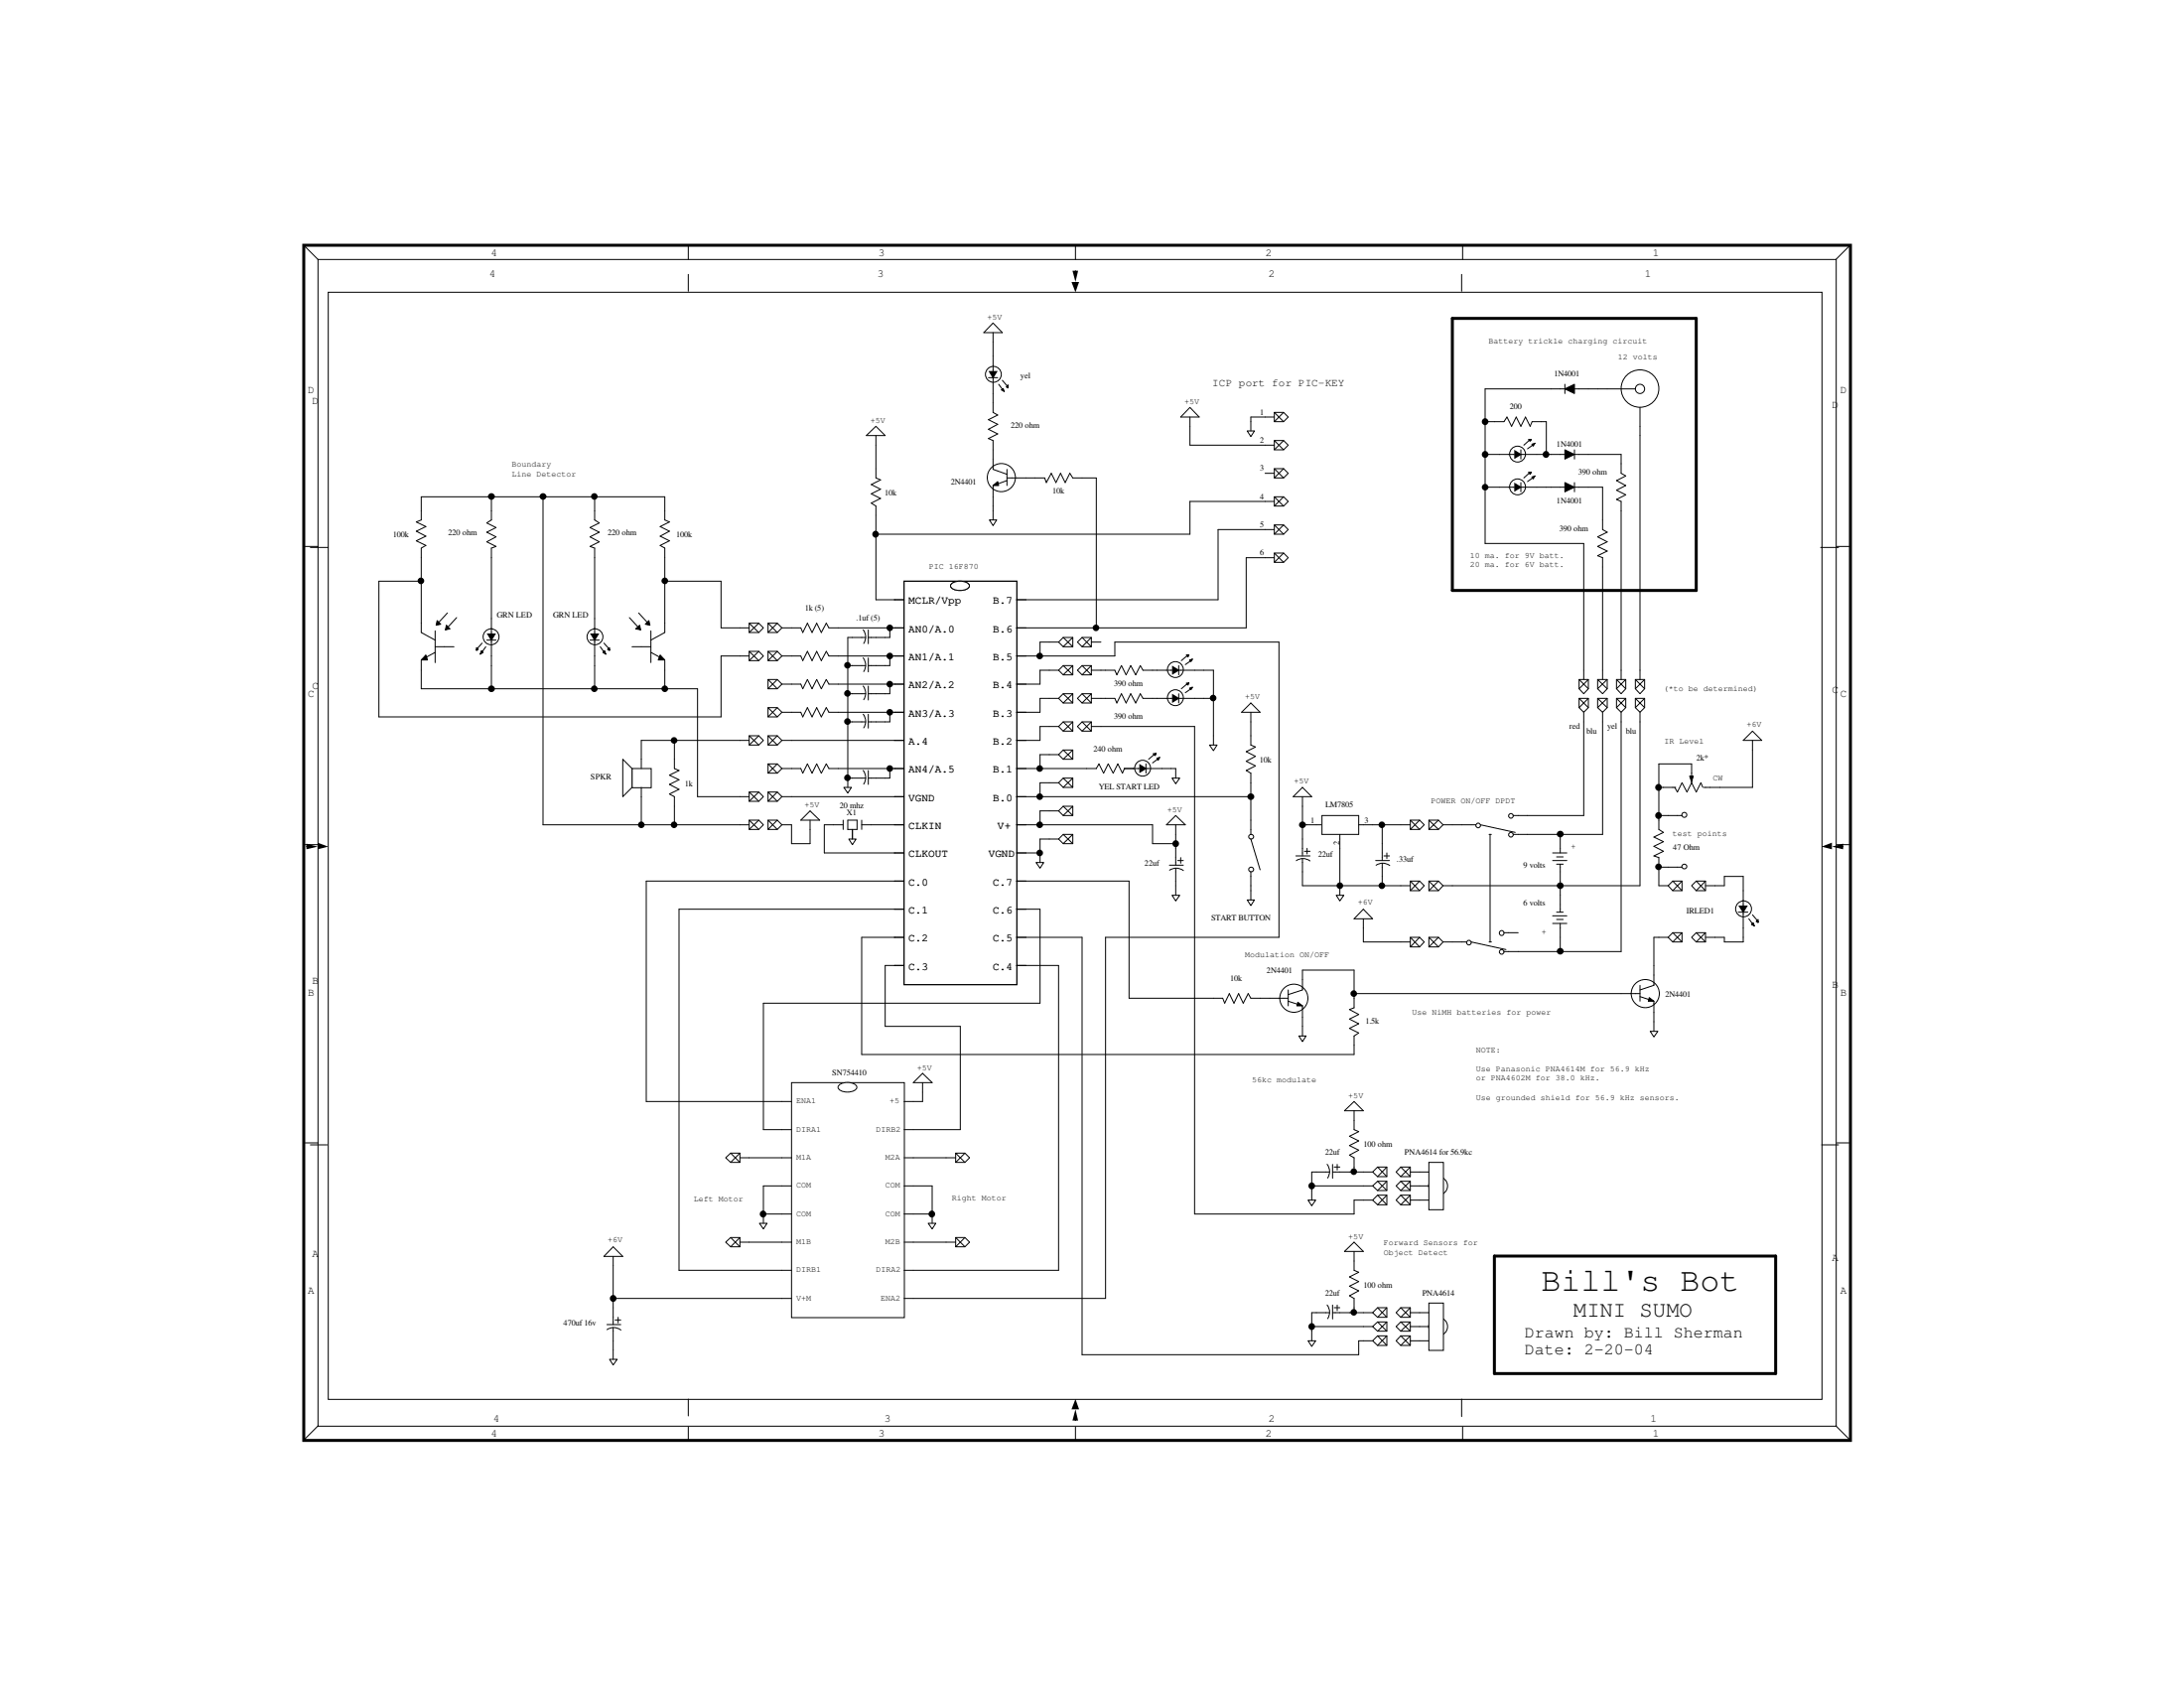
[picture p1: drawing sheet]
<svg xmlns="http://www.w3.org/2000/svg" width="279mm" height="216mm" viewBox="0 0 279 216" stroke-linecap="round" stroke-linejoin="round" font-family="sans-serif">
<g fill="none" stroke="#000" stroke-width=".13">
<path d="M38.9 31.4l1.8 1.8M40.7 33.2h194.2v149.2h-194.2zM42 37.4h191.1v141.6h-191.1zM88.1 31.4v1.8M88.1 35.1v2.2M137.6 31.4v1.8M137.6 34.6v.5M187 35.1v2.2M187.1 31.4v1.8M236.7 31.4l-1.8 1.8M38.9 69.9h1.8M39.7 70h2.3"/>
<path d="M232.9 70h2.3M235 69.9h1.8M38.9 108h1.8M39.2 108.3h.5M235 108h1.8M235.3 108.3h.5M38.9 146.2h1.8M39.7 146.4h2.2M233 146.4h2.2M235 146.2h1.8M88.1 178.9v2.2M187 178.9v2.3"/>
<path d="M40.7 182.4l-1.8 1.8M88.1 182.5v1.8M137.6 181.1v.6M137.6 182.5v1.8M187.1 182.5v1.8M234.9 182.4l1.8 1.8"/>
</g>
<path d="M38.9 31.4h197.8v152.8h-197.8z" fill="none" stroke="#000" stroke-width=".38"/>
<path d="M137.1 36.1h.9l-.4 1.3zM137.2 34.6h.7l-.3 1.5zM39.2 107.9l1.4 .4-1.4 .3zM40.6 107.8l1.4 .5-1.4 .3zM233 108.3l1.4-.5v.8zM234.4 108.3l1.4-.4v.7zM137.6 178.9l.4 1.4h-.9zM137.6 180.3l.3 1.4h-.7z" fill="#000"/>
<g fill="#fff">
<path d="M188.1 70.5h12.1v1.2h-12.1z"/>
<path d="M188.1 71.7h12.1v1.3h-12.1z"/>
<path d="M190.4 43h20.3v1.3h-20.3z"/>
<path d="M188.8 133.7h3.2v1.3h-3.2z"/>
<path d="M188.8 136.1h22.2v1.3h-22.2z"/>
<path d="M188.8 137.4h15.9v1.2h-15.9z"/>
<path d="M188.8 139.8h26v1.2h-26z"/>
<path d="M180.6 129h17.8v1.2h-17.8z"/>
<path d="M214 106.1h7v1.3h-7z"/>
<path d="M212.8 87.6h12.1v1.2h-12.1z"/>
<path d="M206.9 45.1h5.2v1.3h-5.2z"/>
<path d="M212.9 94.2h5.1v1.3h-5.1z"/>
<path d="M219.1 98.9h1.3v1.3h-1.3z"/>
<path d="M195 169.3h28v2.2h-28z"/>
<path d="M195 171.5h16.6v2.3h-16.6z"/>
<path d="M177 158.5h12.1v1.2h-12.1z"/>
<path d="M177 159.7h8.3v1.2h-8.3z"/>
<path d="M183 101.8h10.9v1.3h-10.9z"/>
<path d="M65.5 58.8h5.1v1.3h-5.1z"/>
<path d="M65.5 60.1h8.3v1.2h-8.3z"/>
<path d="M159.3 121.5h10.8v1.3h-10.8z"/>
<path d="M160.2 137.6h8.3v1.2h-8.3z"/>
<path d="M88.7 152.8h6.4v1.3h-6.4z"/>
<path d="M121.8 152.8h7v1.2h-7z"/>
<path d="M201.3 166.1h15.2v3h-15.2z"/>
<path d="M197.1 161.6h25.5v4.6h-25.5z"/>
<path d="M155.1 48.3h16.9v1.5h-16.9z"/>
<path d="M118.9 71.9h6.3v1.3h-6.3z"/>
<path d="M200.9 107.7h.7v1.3h-.7z"/>
<path d="M197.2 118.7h.6v1.2h-.6z"/>
</g>
<g fill="none" stroke="#000" stroke-width=".13">
<path d="M110.8 55.7l1.3-1.2 1.1 1.2zM126.4 48.3h1.2M127 46.7v.8M127 48.3v2M127 58.7v1.3l1.8 .7M127 52.7l.6 .4-1.2 .6 1.2 .6-1.2 .6 1.2 .6-1.2 .6 .6 .2M127 41.3l1.2 1.2h-2.3zM127.8 49.1l.6 .9M128.1 49.9l.3-.2h-.2h.2l.1 .4zM128.2 48.6l.7 .9M128.9 49.2v.4l-.1-.2 .1 .2-.2-.1zM159.6 55.1h.9l-.5 .7z"/>
<path d="M76.1 66.5l.6 .4-1.2 .6 1.2 .6-1.2 .6 1.2 .6-1.2 .6 .6 .2M80.5 79l1.5 1.6M81.7 78.4l1.4 1.6M82.6 79.8l.4-.4 .1 .6zM85 66.5l.6 .3-1.1 .6 1.1 .5-1.1 .7 1.1 .6-1.1 .6 .5 .3M112.1 61.1l.5 .3-1.1 .6 1.1 .6-1.1 .6 1.1 .6-1.1 .5 .6 .4M126.6 66.5h.9l-.5 .7zM127 62.1l.6-.5 .2 .5zM128.8 61.5l-1.8 .6v1.4M128.8 60v2.1M128.8 61.1h1.2M133.6 61.1l.3 .6 .6-1.2 .6 1.2 .6-1.2 .6 1.2 .6-1.2 .3 .6"/>
<path d="M75.5 81.9h1.2M76.1 80.3v.7M76.1 81.9v2M76.8 82.7l.6 .9M77.1 83.4l.3-.1h-.1h.1l.1 .4zM77.3 82.3l.7 .8M77.7 83.1l.3-.3v.4l-.1-.2 .1 .2zM81.3 80.4l.5-.4 .2 .6zM82 82.7h1.3M83.3 83.4l1.7 1M83.3 80.7v4.1M84.5 83.8l.5 .6h-.8z"/>
<path d="M85 80.9l-1.7 1M107.9 104.9v1.2M108.5 104.9h1.1v1.2h-1.1zM108.6 107.3h.9l-.4 .7zM110.2 104.9v1.2M165.4 101.9l1.2-1.2 1.2 1.2zM168.4 105.5h.6M169.1 104.3h4.7v2.4h-4.7zM170.9 114.5h1l-.5 .7zM171.4 106.7v.6M173.8 105.5h.6M198.6 109.1h1.8"/>
<path d="M198.6 110.1h1.8M199.1 109.6h.9M199.1 110.5h.9M199.6 108.5v.6M199.6 110.5v1M212.2 106.1l.6 .4-1.2 .6 1.2 .6-1.2 .5 1.2 .7-1.2 .6 .6 .2M222.4 116.7h1.2M223 115.1v.7M223 116.7v2M223.7 117.5l.6 .8M224.1 118.2l.2-.1h-.1h.1l.2 .3zM224.2 117l.7 .9"/>
<path d="M224.8 117.7l.1 .3-.2-.1 .2-.3v.4zM156.4 127.7l.3 .6 .6-1.2 .6 1.2 .6-1.2 .5 1.2 .7-1.2 .3 .6M163.6 127.7h1.2M164.8 126.6v2.1M164.8 128.1l1.8 .6v1.4M166 128.2l.6 .5h-.7zM166.2 132.5h.9l-.5 .7zM166.6 125.3v1.3l-1.8 .6M173.2 128.9l-.6 .2 1.2 .7-1.2 .5 1.2 .6-1.2 .6 1.2 .6-.6 .4M208.6 127.1h1.2M209.8 126v2.1M209.8 127.5l1.8 .6v1.4"/>
<path d="M211 127.6l.6 .5h-.7zM211.1 131.9h1l-.5 .7zM211.6 124.7v1.3l-1.8 .6M167.3 153.5h1l-.5 .7z"/>
<circle cx="127.1" cy="47.9" r="1.02"/>
<circle cx="128.1" cy="61.1" r="1.8"/>
<circle cx="76.1" cy="81.4" r="1.02"/>
<circle cx="223.1" cy="116.2" r="1.02"/>
<circle cx="165.5" cy="127.7" r="1.8"/>
<circle cx="210.5" cy="127.1" r="1.8"/>
</g>
<g fill="#000">
<path d="M126.4 47.5h1.2l-.6 .9zM81.3 80.4l.5-.4 .2 .6zM82.6 79.8l.4-.4 .1 .6zM127 62.1l.6-.5 .2 .5zM75.5 81h1.2l-.6 1zM84.5 83.8l.5 .6h-.8zM222.4 115.8h1.2l-.6 1zM166 128.2l.6 .5h-.7zM211 127.6l.6 .5h-.7z"/>
<path d="M128.1 49.9l.3-.2h-.2h.2l.1 .4z" fill-rule="evenodd"/>
<path d="M128.9 49.2v.4l-.1-.2 .1 .2-.2-.1z" fill-rule="evenodd"/>
<path d="M77.1 83.4l.3-.1h-.1h.1l.1 .4z" fill-rule="evenodd"/>
<path d="M77.7 83.1l.3-.3v.4l-.1-.2 .1 .2z" fill-rule="evenodd"/>
<path d="M224.1 118.2l.2-.1h-.1h.1l.2 .3z" fill-rule="evenodd"/>
<path d="M224.8 117.7l.1 .3-.2-.1 .2-.3v.4z" fill-rule="evenodd"/>
</g>
<path d="M80.9 98.3h2.4v2.5h-2.4z" fill-rule="evenodd" fill="#fff"/>
<path d="M80.9 98.3h2.4v2.5h-2.4z" fill="none" stroke="#000" stroke-width=".13"/>
<path d="M79.7 97.1l1.2 1.2v2.4l-1.2 1.2z" fill-rule="evenodd" fill="#fff"/>
<g fill="none" stroke="#000" stroke-width=".13">
<path d="M152.2 52.1l1.2 1.2h-2.4zM163 59.9h1.2l.6 .6-.6 .6h-1.2zM163 56.3h1.2l.6 .6-.6 .6h-1.2zM163 52.7h1.2l.6 .6-.6 .6h-1.2zM163 59.9l1.2 1.2M163 56.3l1.2 1.2M163 52.7l1.2 1.2M164.2 59.9l-1.2 1.2M164.2 56.3l-1.2 1.2M164.2 52.7l-1.2 1.2M163 70.7h1.2l.6 .6-.6 .6h-1.2zM163 67.1h1.2l.6 .6-.6 .6h-1.2z"/>
<path d="M163 63.5h1.2l.6 .6-.6 .6h-1.2zM163 70.7l1.2 1.2M163 67.1l1.2 1.2M163 63.5l1.2 1.2M164.2 70.7l-1.2 1.2M164.2 67.1l-1.2 1.2M164.2 63.5l-1.2 1.2M79.7 97.1l1.2 1.2v2.4l-1.2 1.2zM223 94.7l1.2-1.2 1.2 1.2zM174.4 116.3l1.2 1.2h-2.4zM116.8 138.5l1.2-1.2 1.3 1.2zM97.2 156.5h.9l-.4 .7z"/>
<path d="M118.7 156.5h1l-.4 .7zM122.3 147.5h1.1l.6 .6-.6 .6h-1.1zM122.3 158.3h1.1l.6 .6-.6 .6h-1.1zM122.3 147.5l1.1 1.2M122.3 158.3l1.1 1.2M123.4 147.5l-1.1 1.2M123.4 158.3l-1.1 1.2"/>
</g>
<path d="M214 112.7h1.2v1.2h-1.2l-.6-.6z" fill-rule="evenodd" fill="#fff"/>
<path d="M214 112.7h1.2v1.2h-1.2l-.6-.6zM214 112.7l1.2 1.2M215.2 112.7l-1.2 1.2" fill="none" stroke="#000" stroke-width=".13"/>
<path d="M213.4 119.9l.6-.6h1.2v1.2h-1.2z" fill-rule="evenodd" fill="#fff"/>
<g fill="none" stroke="#000" stroke-width=".13">
<path d="M213.4 119.9l.6-.6h1.2v1.2h-1.2zM214 119.3l1.2 1.2M215.2 119.3l-1.2 1.2M216.4 113.3l.6-.6h1.2v1.2h-1.2zM216.4 119.9l.6-.6h1.2v1.2h-1.2zM217 112.7l1.2 1.2M217 119.3l1.2 1.2M218.2 112.7l-1.2 1.2M218.2 119.3l-1.2 1.2M92.8 148.1l.7-.6h1.2v1.2h-1.2zM92.8 158.9l.7-.6h1.2v1.2h-1.2zM93.5 147.5l1.2 1.2"/>
<path d="M93.5 158.3l1.2 1.2M94.7 147.5l-1.2 1.2M94.7 158.3l-1.2 1.2"/>
</g>
<path d="M136 81.5h1.2v1.2h-1.2l-.6-.6z" fill-rule="evenodd" fill="#fff"/>
<path d="M136 81.5h1.2v1.2h-1.2l-.6-.6zM136 81.5l1.2 1.2M137.2 81.5l-1.2 1.2" fill="none" stroke="#000" stroke-width=".13"/>
<path d="M136 85.1h1.2v1.2h-1.2l-.6-.6z" fill-rule="evenodd" fill="#fff"/>
<path d="M136 85.1h1.2v1.2h-1.2l-.6-.6zM136 85.1l1.2 1.2M137.2 85.1l-1.2 1.2" fill="none" stroke="#000" stroke-width=".13"/>
<path d="M136 88.7h1.2v1.2h-1.2l-.6-.6z" fill-rule="evenodd" fill="#fff"/>
<path d="M136 88.7h1.2v1.2h-1.2l-.6-.6zM136 88.7l1.2 1.2M137.2 88.7l-1.2 1.2" fill="none" stroke="#000" stroke-width=".13"/>
<path d="M136 92.3h1.2v1.2h-1.2l-.6-.6z" fill-rule="evenodd" fill="#fff"/>
<path d="M136 92.3h1.2v1.2h-1.2l-.6-.6zM136 92.3l1.2 1.2M137.2 92.3l-1.2 1.2" fill="none" stroke="#000" stroke-width=".13"/>
<path d="M136 95.9h1.2v1.2h-1.2l-.6-.6z" fill-rule="evenodd" fill="#fff"/>
<path d="M136 95.9h1.2v1.2h-1.2l-.6-.6zM136 95.9l1.2 1.2M137.2 95.9l-1.2 1.2" fill="none" stroke="#000" stroke-width=".13"/>
<path d="M136 99.5h1.2v1.2h-1.2l-.6-.6z" fill-rule="evenodd" fill="#fff"/>
<path d="M136 99.5h1.2v1.2h-1.2l-.6-.6zM136 99.5l1.2 1.2M137.2 99.5l-1.2 1.2" fill="none" stroke="#000" stroke-width=".13"/>
<path d="M136 106.7h1.2v1.2h-1.2l-.6-.6z" fill-rule="evenodd" fill="#fff"/>
<path d="M136 106.7h1.2v1.2h-1.2l-.6-.6zM136 106.7l1.2 1.2M137.2 106.7l-1.2 1.2" fill="none" stroke="#000" stroke-width=".13"/>
<path d="M136 103.1h1.2v1.2h-1.2l-.6-.6z" fill-rule="evenodd" fill="#fff"/>
<path d="M136 103.1h1.2v1.2h-1.2l-.6-.6zM136 103.1l1.2 1.2M137.2 103.1l-1.2 1.2M101.3 138.5h14.4v30h-14.4zM78.4 159.5l1.3 1.2h-2.4z" fill="none" stroke="#000" stroke-width=".13"/>
<path d="M107.3 138.8a1.84 1.84 0 0 1 2.2 0l.1 .3a1.08 1.08 0 0 1-1.2 .6 1.08 1.08 0 0 1-1.2-.6z" fill-rule="evenodd" fill="#fff"/>
<g fill="none" stroke="#000" stroke-width=".13">
<path d="M102.4 80.3l.3 .6 .6-1.2 .6 1.2 .6-1.2 .6 1.2 .6-1.2 .3 .6M102.4 83.9l.3 .6 .6-1.2 .6 1.2 .6-1.2 .6 1.2 .6-1.2 .3 .6M102.4 87.5l.3 .6 .6-1.2 .6 1.2 .6-1.2 .6 1.2 .6-1.2 .3 .6M102.4 91.1l.3 .6 .6-1.2 .6 1.2 .6-1.2 .6 1.2 .6-1.2 .3 .6M102.4 98.3l.3 .6 .6-1.2 .6 1.2 .6-1.2 .6 1.2 .6-1.2 .3 .6M110.2 85.1h.5M110.2 88.7h.5M110.2 92.3h.5M110.2 99.5h.5M110.2 81.5h.5M110.4 84.1l.3 .5a1.5 1.5 0 0 1-.2 1.3M110.4 87.7l.3 .5a1.5 1.5 0 0 1-.2 1.3"/>
<path d="M110.4 91.3l.3 .5a1.5 1.5 0 0 1-.2 1.3M110.4 98.5l.3 .5a1.5 1.5 0 0 1-.2 1.3M110.4 80.6l.3 .4a1.5 1.5 0 0 1-.2 1.3M111.1 85.1h1M111.1 80.6v1.7M111.1 84.2v1.7M111.1 87.8v1.7M111.1 91.4v1.7M111.1 98.6v1.7M111.1 88.7h1M111.1 92.3h1M111.1 99.5h1"/>
<path d="M111.1 81.5h1M140.3 98.3l.3-.6 .6 1.2 .6-1.2 .6 1.2 .6-1.2 .6 1.2 .2-.6M145 98.3h.8M146.6 98.3h2M146.6 97.7v1.2M147.5 96.4h.4l-.2 .1 .2-.1-.1 .2zM147.8 96.4l-.9 .7M148 97l.4-.1-.2 .3zM148.3 97l-.9 .6M149.9 99.5h1l-.5 .7zM158.8 91.1l1.2-1.2 1.2 1.2zM160 95.3l.6 .2-1.2 .6 1.2 .6-1.2 .7 1.2 .6-1.2 .6 .6 .3"/>
<path d="M108 100.7h.9l-.4 .7zM132.5 110.3h1l-.4 .7zM159.6 115.1h.9l-.5 .7zM160 107.3l1.2 4M160 106.1v.6M160 111.5v.6M107.3 138.8a1.84 1.84 0 0 1 2.2 0l.1 .3a1.08 1.08 0 0 1-1.2 .6 1.08 1.08 0 0 1-1.2-.6zM77.6 169.4h1.8M77.7 170.1a1.5 1.5 0 0 1 1.7 0M78 173.9h1l-.6 .7zM78.4 168.5v.9M78.4 169.8v.5"/>
<path d="M78.7 168.8h.7M79.1 168.5v.7"/>
<circle cx="146.2" cy="98.3" r="1.02"/>
<circle cx="160.1" cy="111.2" r=".31"/>
<circle cx="160.1" cy="107" r=".31"/>
</g>
<g fill="#000">
<path d="M145.8 97.7l.9 .6-.9 .6z"/>
<path d="M147.5 96.4h.4l-.2 .1 .2-.1-.1 .2z" fill-rule="evenodd"/>
<path d="M148 97l.4-.1-.2 .3z" fill-rule="evenodd"/>
</g>
<path d="M98.3 79.7h1.1l.6 .6-.6 .6h-1.1z" fill-rule="evenodd" fill="#fff"/>
<path d="M98.3 79.7h1.1l.6 .6-.6 .6h-1.1zM98.3 79.7l1.1 1.2M99.4 79.7l-1.1 1.2" fill="none" stroke="#000" stroke-width=".13"/>
<path d="M98.3 83.3h1.1l.6 .6-.6 .6h-1.1z" fill-rule="evenodd" fill="#fff"/>
<path d="M98.3 83.3h1.1l.6 .6-.6 .6h-1.1zM98.3 83.3l1.1 1.2M99.4 83.3l-1.1 1.2" fill="none" stroke="#000" stroke-width=".13"/>
<path d="M98.3 86.9h1.1l.6 .6-.6 .6h-1.1z" fill-rule="evenodd" fill="#fff"/>
<path d="M98.3 86.9h1.1l.6 .6-.6 .6h-1.1zM98.3 86.9l1.1 1.2M99.4 86.9l-1.1 1.2" fill="none" stroke="#000" stroke-width=".13"/>
<path d="M98.3 90.5h1.1l.6 .6-.6 .6h-1.1z" fill-rule="evenodd" fill="#fff"/>
<path d="M98.3 90.5h1.1l.6 .6-.6 .6h-1.1zM98.3 90.5l1.1 1.2M99.4 90.5l-1.1 1.2" fill="none" stroke="#000" stroke-width=".13"/>
<path d="M98.3 97.7h1.1l.6 .6-.6 .6h-1.1z" fill-rule="evenodd" fill="#fff"/>
<path d="M95.8 79.7h1.3l.6 .6-.6 .6h-1.3zM95.8 79.7l1.3 1.2M97.1 79.7l-1.3 1.2M98.3 97.7h1.1l.6 .6-.6 .6h-1.1zM98.3 97.7l1.1 1.2M99.4 97.7l-1.1 1.2M149.6 110.7h1.8M149.6 111.3a1.52 1.52 0 0 1 1.8 .1M150.4 109.7v1M150.4 111v.5M150.7 110.1h.7M151 109.7v.7" fill="none" stroke="#000" stroke-width=".13"/>
<path d="M98.3 94.1h1.1l.6 .6-.6 .6h-1.1z" fill-rule="evenodd" fill="#fff"/>
<path d="M95.8 94.1h1.3l.6 .6-.6 .6h-1.3zM95.8 94.1l1.3 1.2M97.1 94.1l-1.3 1.2M98.3 94.1h1.1l.6 .6-.6 .6h-1.1zM98.3 94.1l1.1 1.2M99.4 94.1l-1.1 1.2" fill="none" stroke="#000" stroke-width=".13"/>
<path d="M98.3 101.3h1.1l.6 .6-.6 .6h-1.1z" fill-rule="evenodd" fill="#fff"/>
<path d="M98.3 101.3h1.1l.6 .6-.6 .6h-1.1zM98.3 101.3l1.1 1.2M99.4 101.3l-1.1 1.2" fill="none" stroke="#000" stroke-width=".13"/>
<path d="M98.3 104.9h1.1l.6 .6-.6 .6h-1.1z" fill-rule="evenodd" fill="#fff"/>
<path d="M115.7 74.3h14.4v51.6h-14.4zM137.8 82.1l.6-.6h1.2v1.2h-1.2zM137.8 85.7l.6-.6h1.2v1.2h-1.2zM138.4 81.5l1.2 1.2M138.4 85.1l1.2 1.2M139.6 81.5l-1.2 1.2M139.6 85.1l-1.2 1.2M98.3 104.9h1.1l.6 .6-.6 .6h-1.1zM98.3 104.9l1.1 1.2M99.4 104.9l-1.1 1.2" fill="none" stroke="#000" stroke-width=".13"/>
<path d="M121.7 74.7a1.89 1.89 0 0 1 2.2 0l.1 .2a1.08 1.08 0 0 1-1.2 .6 1.08 1.08 0 0 1-1.2-.6z" fill-rule="evenodd" fill="#fff"/>
<path d="M115.7 74.3h14.4v51.6h-14.4zM121.7 74.7a1.89 1.89 0 0 1 2.2 0l.1 .2a1.08 1.08 0 0 1-1.2 .6 1.08 1.08 0 0 1-1.2-.6z" fill="none" stroke="#000" stroke-width=".13"/>
<path d="M121.7 74.7a1.89 1.89 0 0 1 2.2 0l.1 .2a1.08 1.08 0 0 1-1.2 .6 1.08 1.08 0 0 1-1.2-.6z" fill-rule="evenodd" fill="#fff"/>
<g fill="none" stroke="#000" stroke-width=".13">
<path d="M121.7 74.7a1.89 1.89 0 0 1 2.2 0l.1 .2a1.08 1.08 0 0 1-1.2 .6 1.08 1.08 0 0 1-1.2-.6zM149.2 105.5l1.2-1.2 1.2 1.2zM149.9 114.5h1l-.5 .7zM214.6 104.3h.6M214.6 110.9h.6"/>
<circle cx="215.5" cy="104.2" r=".32"/>
<circle cx="215.5" cy="110.8" r=".31"/>
</g>
<circle cx="184" cy="151.7" r="1.2" fill="#fff"/>
<circle cx="184" cy="151.7" r="1.2" fill="none" stroke="#000" stroke-width=".13"/>
<path d="M182.8 148.7h1.9v6h-1.9z" fill-rule="evenodd" fill="#fff"/>
<g fill="none" stroke="#000" stroke-width=".13">
<path d="M169.6 149.9h.5M169.8 148.9l.2 .5a1.5 1.5 0 0 1-.2 1.3M170.5 149.9h.9M170.5 148.9v1.8M170.7 149.3h.7M171.1 148.9v.7M172 142.1l1.2-1.2 1.2 1.2zM173.2 144.5l.6 .2-1.2 .6 1.2 .6-1.2 .6 1.2 .6-1.2 .6 .6 .4M178.6 151.7l.6-.6h1.2v1.2h-1.2zM179.2 149.3h1.2v1.2h-1.2l-.6-.6zM179.2 152.9h1.2v1.2h-1.2l-.6-.6zM179.2 149.3l1.2 1.2"/>
<path d="M179.2 151.1l1.2 1.2M179.2 152.9l1.2 1.2M180.4 149.3l-1.2 1.2M180.4 151.1l-1.2 1.2M180.4 152.9l-1.2 1.2M182.8 148.7h1.9v6h-1.9z"/>
</g>
<path d="M175.6 149.9l.6-.6h1.2v1.2h-1.2z" fill-rule="evenodd" fill="#fff"/>
<path d="M175.6 149.9l.6-.6h1.2v1.2h-1.2zM176.2 149.3l1.2 1.2M177.4 149.3l-1.2 1.2" fill="none" stroke="#000" stroke-width=".13"/>
<path d="M175.6 151.7l.6-.6h1.2v1.2h-1.2z" fill-rule="evenodd" fill="#fff"/>
<path d="M175.6 151.7l.6-.6h1.2v1.2h-1.2zM176.2 151.1l1.2 1.2M177.4 151.1l-1.2 1.2" fill="none" stroke="#000" stroke-width=".13"/>
<path d="M175.6 153.5l.6-.6h1.2v1.2h-1.2z" fill-rule="evenodd" fill="#fff"/>
<path d="M175.6 153.5l.6-.6h1.2v1.2h-1.2zM176.2 152.9l1.2 1.2M177.4 152.9l-1.2 1.2" fill="none" stroke="#000" stroke-width=".13"/>
<path d="M182.8 119.9h1.2l.6 .6-.6 .6h-1.2z" fill-rule="evenodd" fill="#fff"/>
<path d="M182.8 119.9h1.2l.6 .6-.6 .6h-1.2zM182.8 119.9l1.2 1.2M184 119.9l-1.2 1.2" fill="none" stroke="#000" stroke-width=".13"/>
<path d="M182.8 104.9h1.2l.6 .6-.6 .6h-1.2z" fill-rule="evenodd" fill="#fff"/>
<path d="M182.8 104.9h1.2l.6 .6-.6 .6h-1.2zM182.8 104.9l1.2 1.2M184 104.9l-1.2 1.2" fill="none" stroke="#000" stroke-width=".13"/>
<path d="M182.8 112.7h1.2l.6 .6-.6 .6h-1.2z" fill-rule="evenodd" fill="#fff"/>
<g fill="none" stroke="#000" stroke-width=".13">
<path d="M53.9 66.5l-.6 .3 1.2 .6-1.2 .5 1.2 .7-1.2 .6 1.2 .6-.6 .3M55.9 79.4l.5 .4-.6 .2zM57.1 80l.5 .4-.6 .2zM57.2 78.4l-1.4 1.6M58.4 79l-1.4 1.6M62.9 66.5l-.6 .4 1.2 .6-1.2 .6 1.2 .6-1.2 .6 1.2 .6-.6 .2M53.9 80.9l1.8 1M54.5 83.8l.2 .6h-.8zM55.7 82.7h1.2M55.7 83.4l-1.8 1M55.7 80.7v4.1M61 82.8l.2 .3-.2 .1 .1-.2-.1 .2z"/>
<path d="M61.6 83.3l.2 .1-.4 .3 .2-.4h.1zM61.7 82.3l-.7 .8M62.1 82.7l-.5 .9M62.3 81.9h1.2M62.9 80.3v.7M62.9 81.9v2M95.8 83.3h1.3l.6 .6-.6 .6h-1.3zM95.8 83.3l1.3 1.2M97.1 83.3l-1.3 1.2M137.8 89.3l.6-.6h1.2v1.2h-1.2zM137.8 92.9l.6-.6h1.2v1.2h-1.2zM138.4 88.7l1.2 1.2"/>
<path d="M138.4 92.3l1.2 1.2M139.6 88.7l-1.2 1.2M139.6 92.3l-1.2 1.2M142.6 85.7l.3 .6 .6-1.2 .6 1.2 .6-1.2 .6 1.2 .6-1.2 .3 .6M142.6 89.3l.3 .6 .6-1.2 .6 1.2 .6-1.2 .6 1.2 .6-1.2 .3 .6M149.2 85.7h.7M149.2 89.3h.7M150.8 85.7h2M150.8 85.1v1.2M150.8 88.7v1.2M150.8 89.3h2M151.8 83.8h.3l-.3 .1 .3-.1-.1 .2z"/>
<path d="M151.8 87.4h.3l-.3 .1 .3-.1-.1 .2zM152 83.8l-.9 .7M152 87.4l-.9 .7M152.2 84.4l.4-.1-.2 .3zM152.2 88l.4-.1-.2 .3zM152.5 84.4l-.9 .6M152.5 88l-.9 .6M154.7 95.3h1l-.5 .7zM103.6 103.7l1.3 1.2h-2.5zM165.8 109.5h1.8M165.8 110.1a1.5 1.5 0 0 1 1.8 0M166.6 108.5v1"/>
<path d="M166.6 109.8v.5M166.9 108.9h.7M167.2 108.5v.7M176 110.1h1.8M176 110.7a1.5 1.5 0 0 1 1.8 0M176.8 109.1v1M176.8 110.4v.5M177 109.5h.8M177.4 109.1v.7M180.4 119.9h1.2l.6 .6-.6 .6h-1.2zM180.4 104.9h1.2l.6 .6-.6 .6h-1.2zM180.4 112.7h1.2l.6 .6-.6 .6h-1.2z"/>
<path d="M180.4 119.9l1.2 1.2M180.4 104.9l1.2 1.2M180.4 112.7l1.2 1.2M181.6 119.9l-1.2 1.2M181.6 104.9l-1.2 1.2M181.6 112.7l-1.2 1.2M182.8 112.7h1.2l.6 .6-.6 .6h-1.2zM182.8 112.7l1.2 1.2M184 112.7l-1.2 1.2M198.6 118.1h1.8M198.6 117.1h1.8M199.1 117.6h.9"/>
<path d="M199.1 116.7h.9M199.6 115.7v1M199.6 118.1v.6M167.3 171.5h1l-.5 .7z"/>
<circle cx="62.8" cy="81.4" r="1.02"/>
<circle cx="150.4" cy="85.6" r="1.02"/>
<circle cx="150.4" cy="89.2" r="1.02"/>
</g>
<g fill="#000">
<path d="M55.9 79.4l.5 .4-.6 .2zM57.1 80l.5 .4-.6 .2zM54.5 83.8l.2 .6h-.8zM62.3 81h1.2l-.6 1zM149.9 85.1l1 .6-1 .6zM149.9 88.7l1 .6-1 .6z"/>
<path d="M61 82.8l.2 .3-.2 .1 .1-.2-.1 .2z" fill-rule="evenodd"/>
<path d="M61.6 83.3l.2 .1-.4 .3 .2-.4h.1z" fill-rule="evenodd"/>
<path d="M151.8 83.8h.3l-.3 .1 .3-.1-.1 .2z" fill-rule="evenodd"/>
<path d="M151.8 87.4h.3l-.3 .1 .3-.1-.1 .2z" fill-rule="evenodd"/>
<path d="M152.2 84.4l.4-.1-.2 .3z" fill-rule="evenodd"/>
<path d="M152.2 88l.4-.1-.2 .3z" fill-rule="evenodd"/>
</g>
<circle cx="184" cy="169.7" r="1.2" fill="#fff"/>
<circle cx="184" cy="169.7" r="1.2" fill="none" stroke="#000" stroke-width=".13"/>
<path d="M182.8 166.7h1.9v6h-1.9z" fill-rule="evenodd" fill="#fff"/>
<g fill="none" stroke="#000" stroke-width=".13">
<path d="M169.6 167.9h.5M169.8 166.9l.2 .4a1.5 1.5 0 0 1-.2 1.4M170.5 167.9h.9M170.5 166.9v1.8M170.7 167.3h.7M171.1 166.9v.7M172 160.1l1.2-1.2 1.2 1.2zM173.2 162.5l.6 .2-1.2 .6 1.2 .6-1.2 .6 1.2 .6-1.2 .6 .6 .4M178.6 169.7l.6-.6h1.2v1.2h-1.2zM179.2 167.3h1.2v1.2h-1.2l-.6-.6zM179.2 170.9h1.2v1.2h-1.2l-.6-.6zM179.2 167.3l1.2 1.2"/>
<path d="M179.2 169.1l1.2 1.2M179.2 170.9l1.2 1.2M180.4 167.3l-1.2 1.2M180.4 169.1l-1.2 1.2M180.4 170.9l-1.2 1.2M182.8 166.7h1.9v6h-1.9z"/>
</g>
<path d="M176.2 167.3h1.2v1.2h-1.2l-.6-.6z" fill-rule="evenodd" fill="#fff"/>
<path d="M176.2 167.3h1.2v1.2h-1.2l-.6-.6zM176.2 167.3l1.2 1.2M177.4 167.3l-1.2 1.2" fill="none" stroke="#000" stroke-width=".13"/>
<path d="M175.6 169.7l.6-.6h1.2v1.2h-1.2z" fill-rule="evenodd" fill="#fff"/>
<path d="M175.6 169.7l.6-.6h1.2v1.2h-1.2zM176.2 169.1l1.2 1.2M177.4 169.1l-1.2 1.2" fill="none" stroke="#000" stroke-width=".13"/>
<path d="M175.6 171.5l.6-.6h1.2v1.2h-1.2z" fill-rule="evenodd" fill="#fff"/>
<path d="M86.3 98.3l.6 .3-1.3 .5 1.3 .6-1.3 .6 1.3 .7-1.3 .6 .7 .3M95.8 104.9h1.3l.6 .6-.6 .6h-1.3zM95.8 101.3h1.3l.6 .6-.6 .6h-1.3zM95.8 104.9l1.3 1.2M95.8 101.3l1.3 1.2M97.1 104.9l-1.3 1.2M97.1 101.3l-1.3 1.2M175.6 171.5l.6-.6h1.2v1.2h-1.2zM176.2 170.9l1.2 1.2M177.4 170.9l-1.2 1.2" fill="none" stroke="#000" stroke-width=".13"/>
<circle cx="209.8" cy="49.7" r="2.4" fill="#fff"/>
<circle cx="209.8" cy="49.7" r="2.4" fill="none" stroke="#000" stroke-width=".13"/>
<circle cx="209.8" cy="49.7" r=".59" fill="#fff"/>
<g fill="none" stroke="#000" stroke-width=".13">
<path d="M193 58.1h.7M194.6 57.5v1.2M194.6 58.1h2M195.5 56.2h.4l-.2 .1 .2-.1-.2 .2zM195.7 56.2l-.8 .7M196 56.8l.4-.1-.3 .4zM196.3 56.8l-.9 .6M199.6 58.1h.6M200.2 57.5l1.2 .6-1.2 .6zM201.4 57.5v1.2M201.4 58.1h.6M205.6 49.7h3.6"/>
<path d="M209.8 52.1v2.4M193 62.3h.7M194.6 62.3h2M194.6 61.7v1.2M195.5 60.4h.4l-.2 .1 .2-.1-.2 .3zM195.7 60.4l-.8 .7M196 61l.4-.1-.3 .4zM196.3 61l-.9 .6M199.6 62.3h.6M200.2 61.7l1.2 .6-1.2 .6zM201.4 62.3h.6M201.4 61.7v1.2"/>
<path d="M205 67.7l.6 .4-1.2 .6 1.2 .6-1.2 .6 1.2 .6-1.2 .6 .6 .2M207.4 60.5l.6 .4-1.2 .6 1.2 .6-1.2 .6 1.2 .6-1.2 .6 .6 .2M216.2 99.3h.4l-.2 .7zM216.4 98.9v1.2M188.2 105.5h.6M189.4 105.5l4.4 1M192.4 119.3h.6M193.6 106.7h.6M193.6 104.3h.6M214 100.7h.4M216.4 100.1l.6 1.2 .6-1.2 .2 .6M216.4 100.1l-.6 1.2-.6-1.2-.6 1.2-.4-.6"/>
<path d="M218 100.7h.8M187 120.5h.6M188.2 120.5l4.5 1M192.4 121.7h.6"/>
<circle cx="194.1" cy="58.1" r="1.02"/>
<circle cx="209.8" cy="49.7" r=".59"/>
<circle cx="194.1" cy="62.3" r="1.02"/>
<circle cx="189.1" cy="105.6" r=".3"/>
<circle cx="192.1" cy="119.3" r=".31"/>
<circle cx="193.3" cy="106.8" r=".3"/>
<circle cx="193.3" cy="104.4" r=".3"/>
<circle cx="187.9" cy="120.6" r=".3"/>
<circle cx="192.1" cy="121.8" r=".3"/>
</g>
<g fill="#000">
<path d="M193.7 57.5l1 .6-1 .6zM200.2 57.5l1.2 .6-1.2 .6zM193.7 61.7l1 .6-1 .6zM200.2 61.7l1.2 .6-1.2 .6zM216.2 99.3h.4l-.2 .7z"/>
<path d="M195.5 56.2h.4l-.2 .1 .2-.1-.2 .2z" fill-rule="evenodd"/>
<path d="M196 56.8l.4-.1-.3 .4z" fill-rule="evenodd"/>
<path d="M195.5 60.4h.4l-.2 .1 .2-.1-.2 .3z" fill-rule="evenodd"/>
<path d="M196 61l.4-.1-.3 .4z" fill-rule="evenodd"/>
</g>
<path d="M202 89.3h1.2v1.2l-.6 .6-.6-.6z" fill-rule="evenodd" fill="#fff"/>
<path d="M202 89.3h1.2v1.2l-.6 .6-.6-.6zM202 89.3l1.2 1.2M203.2 89.3l-1.2 1.2" fill="none" stroke="#000" stroke-width=".13"/>
<path d="M204.4 89.3h1.2v1.2l-.6 .6-.6-.6z" fill-rule="evenodd" fill="#fff"/>
<path d="M204.4 89.3h1.2v1.2l-.6 .6-.6-.6zM204.4 89.3l1.2 1.2M205.6 89.3l-1.2 1.2" fill="none" stroke="#000" stroke-width=".13"/>
<path d="M206.8 89.3h1.2v1.2l-.6 .6-.6-.6z" fill-rule="evenodd" fill="#fff"/>
<path d="M206.8 89.3h1.2v1.2l-.6 .6-.6-.6zM206.8 89.3l1.2 1.2M208 89.3l-1.2 1.2" fill="none" stroke="#000" stroke-width=".13"/>
<path d="M209.2 89.3h1.2v1.2l-.6 .6-.6-.6z" fill-rule="evenodd" fill="#fff"/>
<g fill="none" stroke="#000" stroke-width=".13">
<path d="M112.1 55.7v5.4M127 42.5v4.2M127 50.3v2.4M127 56.3v2.4M152.2 53.3v3.6h10.8M163 53.3h-3v1.8M190 53.9h2.4l.4-.6 .6 1.2 .6-1.2 .6 1.2 .6-1.2 .5 1.2 .3-.6h1.8v4.2M190 58.1h3M196.6 58.1h3M200.2 49.7l1.2-.6v1.2zM200.2 49.1v1.2M200.2 49.7h-10.2v19.8h12.6v17.4"/>
<path d="M201.4 49.7h4.2M202 58.1h5.4v2.4M209.8 54.5v32.4M53.9 66.5v-3h31.1v3M53.9 74.3h-5.4v17.4h43.7v-7.8h3.6M53.9 70.1v10.8M62.9 63.5v3M62.9 70.1v10.2M69.5 63.5v42h26.3M76.1 63.5v3M76.1 70.1v10.2M85 74.3h7.2v6h3.6"/>
<path d="M85 70.1v10.8M112.1 64.7v12h3.6M127 63.5v3M130 61.1h3.6M137.2 61.1h3.1v19.2M161.8 60.5h1.2M163 67.7h-7.2v9h-25.8M163 64.1h-10.8v4.2h-40.1M163 71.3h-3.6v9h-29.4M190 62.3h3M196.6 62.3h3M202 62.3h3v5.4"/>
<path d="M205 71.3v15.6M207.4 64.1v22.8M53.9 84.5v3.6h35.3v13.8h6.6M56.9 82.7h1.2M62.9 83.9v4.2M76.1 83.9v4.2M80.9 82.7h1.1M85 84.5v3.6M86.3 94.7v3.6M95.8 94.7h-13.8v3.6M100 87.5h2.4M100 80.3h2.4"/>
<path d="M100 91.1h2.4M100 98.3h2.4M100 94.7h15.7M100 83.9h2.4M106 87.5h9.7M106 80.3h9.7M106 91.1h9.7M106 98.3h9.7M106 83.9h9.7M108.5 85.1h1.7M108.5 88.7h1.7M108.5 92.3h1.7"/>
<path d="M108.5 99.5h1.7M110.2 81.5h-1.7v19.2M113.8 80.3v1.2h-1.7M113.8 83.9v1.2h-1.7M113.8 87.5v1.2h-1.7M113.8 91.1v1.2h-1.7M113.8 98.3v1.2h-1.7M130 98.3h10.3M130 83.9h12.6v-1.8h21v37.8h-22.2v46.2h-25.7M135.4 85.7h-2.3v1.8h-3.1M135.4 82.1h-2.3v1.8M135.4 89.3h-2.3v1.8h-3.1"/>
<path d="M135.4 92.9h-2.3v1.8h-3.1M135.4 96.5h-2.3v1.8M139.6 85.7h3M139.6 89.3h3M139.6 92.9h13.2v62.4h20.4v-1.8h2.4M139.6 82.1h1.2M143.8 98.3h1.2M146.2 85.7h3M146.2 89.3h3M148.6 98.3h1.8v1.2M152.8 85.7h2.4v9.6M152.8 89.3h2.4"/>
<path d="M160 91.1v4.2M160 98.9v7.2M202 86.9h1.2v1.2l-.6 .6-.6-.6zM202 86.9l1.2 1.2M202.6 91.1v13.2h-8.4M203.2 86.9l-1.2 1.2M204.4 86.9h1.2v1.2l-.6 .6-.6-.6zM204.4 86.9l1.2 1.2M205 91.1v15.6h-10.8M205.6 86.9l-1.2 1.2M206.8 86.9h1.2v1.2l-.6 .6-.6-.6zM206.8 86.9l1.2 1.2"/>
<path d="M207.4 91.1v30.6h-14.4M208 86.9l-1.2 1.2M209.2 89.3h1.2v1.2l-.6 .6-.6-.6zM209.2 86.9h1.2v1.2l-.6 .6-.6-.6zM209.2 89.3l1.2 1.2M209.2 86.9l1.2 1.2M209.8 91.1v22.2h-25.2M210.4 89.3l-1.2 1.2M210.4 86.9l-1.2 1.2M216.4 98.9v-1.2h-4.2v8.4M224.2 94.7v6h-5.4M82 100.7v4.8"/>
<path d="M86.3 101.9v3.6M100 101.9h15.7M103.6 104.9v3h-2.3v-2.4h-1.3M107.9 105.5h-2.4v3.6h10.2M109.1 106.1v1.2M110.2 105.5h5.5M115.7 119.9h-5.5v15h63v-2.4M115.7 116.3h-28.8v46.2h14.4M115.7 112.7h-33v28.2h18.6M130 105.5h17.4v2.4h3M130 109.1h3.1M130 116.3h3.1v12h-35.4v16.2h3.6"/>
<path d="M130 119.9h8.4v53.4h35.4v-1.8h1.8M130 112.7h14.4v15h12M130 101.9h30M135.4 100.1h-2.3v1.8M135.4 103.7h-2.3v1.8M135.4 107.3h-2.3v3M150.4 105.5v4.2M150.4 111.5v3M160 112.1v3M166.6 105.5h1.8M166.6 101.9v6.6M166.6 110.3v3h13.8"/>
<path d="M171.4 107.3v7.2M174.4 105.5h6M174.4 117.5v3h6M176.8 105.5v3.6M176.8 110.9v2.4M184.6 105.5h3.6M190.5 106.7h.3M190.6 106.7v13.8M193 119.3h1.2M199.6 106.7v1.8M199.6 111.5v4.2M199.6 118.7v3"/>
<path d="M212.2 110.9h2.4M212.2 109.7v3.6h1.2M212.2 100.7h1.8M212.2 104.3h2.4M213.4 119.9h-1.8v4.8M218.2 113.3h2.4v-1.2h2.4v3M223 118.7v1.8h-2.4v-.6h-2.4M115.7 123.5h-2.5v7.8h9.7v13.2h-7.2M118 138.5v2.4h-2.3M130 123.5h5.4v39h-19.7M160 127.7h3.6M166.6 125.3v-1.2h6.6v4.8"/>
<path d="M166.6 130.1v2.4M173.2 127.1h35.4M184.6 120.5h2.4M190.5 120.5h.3M211.6 129.5v2.4M94.7 148.1h6.6M94.7 158.9h6.6M97.7 155.3h3.6M101.3 151.7h-3.6v4.8M115.7 148.1h6.6M115.7 158.9h6.6M115.7 151.7h3.6v4.8"/>
<path d="M115.7 155.3h3.6M167.8 151.7h7.8M169.6 149.9h-1.8v3.6M171.4 149.9h4.2M173.2 142.1v2.4M173.2 148.1v1.8M180.4 153.5h2.4M180.4 149.9h2.4M180.4 151.7h2.4M78.4 160.7v7.8M78.4 170.3v3.6M78.4 166.1h22.9"/>
<path d="M167.8 169.7h7.8M169.6 167.9h-1.8v3.6M171.4 167.9h4.2M173.2 160.1v2.4M173.2 166.1v1.8M180.4 171.5h2.4M180.4 167.9h2.4M180.4 169.7h2.4"/>
</g>
<g fill="#000">
<path d="M200.2 49.7l1.2-.6v1.2z"/>
<circle cx="190" cy="53.9" r=".24"/>
<circle cx="190" cy="58.1" r=".24"/>
<circle cx="197.8" cy="58.1" r=".24"/>
<circle cx="53.8" cy="74.3" r=".23"/>
<circle cx="62.9" cy="63.5" r=".24"/>
<circle cx="69.5" cy="63.5" r=".24"/>
<circle cx="76" cy="63.5" r=".23"/>
<circle cx="85" cy="74.3" r=".23"/>
<circle cx="112" cy="68.3" r=".24"/>
<circle cx="190" cy="62.3" r=".23"/>
<circle cx="62.9" cy="88.1" r=".24"/>
<circle cx="76" cy="88.1" r=".23"/>
<circle cx="85" cy="88.1" r=".23"/>
<circle cx="86.2" cy="94.7" r=".23"/>
<circle cx="108.4" cy="99.5" r=".23"/>
<circle cx="108.4" cy="85.1" r=".23"/>
<circle cx="108.4" cy="88.7" r=".23"/>
<circle cx="108.4" cy="92.3" r=".23"/>
<circle cx="113.8" cy="80.3" r=".23"/>
<circle cx="113.8" cy="87.5" r=".23"/>
<circle cx="113.8" cy="83.9" r=".23"/>
<circle cx="113.8" cy="91.1" r=".23"/>
<circle cx="113.8" cy="98.3" r=".23"/>
<circle cx="133" cy="83.9" r=".23"/>
<circle cx="133" cy="98.3" r=".23"/>
<circle cx="140.2" cy="80.3" r=".23"/>
<circle cx="155.2" cy="89.3" r=".23"/>
<circle cx="82" cy="105.5" r=".23"/>
<circle cx="86.2" cy="105.5" r=".23"/>
<circle cx="133" cy="105.5" r=".23"/>
<circle cx="133" cy="109.1" r=".23"/>
<circle cx="133" cy="101.9" r=".23"/>
<circle cx="150.4" cy="107.9" r=".24"/>
<circle cx="160" cy="101.9" r=".24"/>
<circle cx="166.6" cy="105.5" r=".24"/>
<circle cx="171.4" cy="113.3" r=".23"/>
<circle cx="176.8" cy="105.5" r=".23"/>
<circle cx="176.8" cy="113.3" r=".23"/>
<circle cx="199.6" cy="106.7" r=".24"/>
<circle cx="199.6" cy="113.3" r=".24"/>
<circle cx="212.2" cy="104.3" r=".24"/>
<circle cx="212.2" cy="100.7" r=".24"/>
<circle cx="212.2" cy="110.9" r=".23"/>
<circle cx="173.2" cy="127.1" r=".23"/>
<circle cx="199.6" cy="121.7" r=".24"/>
<circle cx="97.6" cy="155.3" r=".24"/>
<circle cx="119.2" cy="155.3" r=".24"/>
<circle cx="167.8" cy="151.7" r=".24"/>
<circle cx="173.2" cy="149.9" r=".23"/>
<circle cx="78.4" cy="166.1" r=".24"/>
<circle cx="167.8" cy="169.7" r=".24"/>
<circle cx="173.2" cy="167.9" r=".23"/>
</g>
<g fill="none" stroke="#000" stroke-width=".38">
<path d="M185.8 40.7h31.2v34.8h-31.2zM191.2 160.7h36v15h-36z"/>
<circle cx="190" cy="53.9" r=".24"/>
<circle cx="190" cy="58.1" r=".24"/>
<circle cx="197.8" cy="58.1" r=".24"/>
<circle cx="53.8" cy="74.3" r=".23"/>
<circle cx="62.9" cy="63.5" r=".24"/>
<circle cx="69.5" cy="63.5" r=".24"/>
<circle cx="76" cy="63.5" r=".23"/>
<circle cx="85" cy="74.3" r=".23"/>
<circle cx="112" cy="68.3" r=".24"/>
<circle cx="190" cy="62.3" r=".23"/>
<circle cx="62.9" cy="88.1" r=".24"/>
<circle cx="76" cy="88.1" r=".23"/>
<circle cx="85" cy="88.1" r=".23"/>
<circle cx="86.2" cy="94.7" r=".23"/>
<circle cx="108.4" cy="99.5" r=".23"/>
<circle cx="108.4" cy="85.1" r=".23"/>
<circle cx="108.4" cy="88.7" r=".23"/>
<circle cx="108.4" cy="92.3" r=".23"/>
<circle cx="113.8" cy="80.3" r=".23"/>
<circle cx="113.8" cy="87.5" r=".23"/>
<circle cx="113.8" cy="83.9" r=".23"/>
<circle cx="113.8" cy="91.1" r=".23"/>
<circle cx="113.8" cy="98.3" r=".23"/>
<circle cx="133" cy="83.9" r=".23"/>
<circle cx="133" cy="98.3" r=".23"/>
<circle cx="140.2" cy="80.3" r=".23"/>
<circle cx="155.2" cy="89.3" r=".23"/>
<circle cx="82" cy="105.5" r=".23"/>
<circle cx="86.2" cy="105.5" r=".23"/>
<circle cx="133" cy="105.5" r=".23"/>
<circle cx="133" cy="109.1" r=".23"/>
<circle cx="133" cy="101.9" r=".23"/>
<circle cx="150.4" cy="107.9" r=".24"/>
<circle cx="160" cy="101.9" r=".24"/>
<circle cx="166.6" cy="105.5" r=".24"/>
<circle cx="171.4" cy="113.3" r=".23"/>
<circle cx="176.8" cy="105.5" r=".23"/>
<circle cx="176.8" cy="113.3" r=".23"/>
<circle cx="199.6" cy="106.7" r=".24"/>
<circle cx="199.6" cy="113.3" r=".24"/>
<circle cx="212.2" cy="104.3" r=".24"/>
<circle cx="212.2" cy="100.7" r=".24"/>
<circle cx="212.2" cy="110.9" r=".23"/>
<circle cx="173.2" cy="127.1" r=".23"/>
<circle cx="199.6" cy="121.7" r=".24"/>
<circle cx="97.6" cy="155.3" r=".24"/>
<circle cx="119.2" cy="155.3" r=".24"/>
<circle cx="167.8" cy="151.7" r=".24"/>
<circle cx="173.2" cy="149.9" r=".23"/>
<circle cx="78.4" cy="166.1" r=".24"/>
<circle cx="167.8" cy="169.7" r=".24"/>
<circle cx="173.2" cy="167.9" r=".23"/>
</g>
<text font-size="4.2" x="197.1" y="165.1">Bill's Bot</text>
<text font-size="2.8" x="201.3" y="168.4">MINI SUMO</text>
<g font-size="2.1">
<text x="195" y="171">Drawn by: Bill Sherman</text>
<text x="195" y="173.3">Date: 2-20-04</text>
</g>
<g font-size="1.4">
<text x="62.6" y="35.5">4</text>
<text x="62.8" y="32.7">4</text>
<text x="112.3" y="35.5">3</text>
<text x="112.4" y="32.7">3</text>
<text x="161.9" y="32.7">2</text>
<text x="162.3" y="35.5">2</text>
<text x="210.4" y="35.5">1</text>
<text x="211.4" y="32.7">1</text>
<text x="39.4" y="50.3">D</text>
<text x="39.9" y="51.6">D</text>
<text x="155.1" y="49.4">ICP port for PIC-KEY</text>
<text x="234.4" y="52.2">D</text>
<text x="235.4" y="50.3">D</text>
<text x="116.2" y="77.3">MCLR/Vpp</text>
<text x="127" y="77.3">B.7</text>
<text x="116.2" y="80.9">AN0/A.0</text>
<text x="127" y="80.9">B.6</text>
<text x="39.4" y="89.2">C</text>
<text x="39.9" y="88.1">C</text>
<text x="116.2" y="88.1">AN2/A.2</text>
<text x="116.2" y="84.5">AN1/A.1</text>
<text x="127" y="84.5">B.5</text>
<text x="127" y="88.1">B.4</text>
<text x="234.4" y="88.6">C</text>
<text x="235.4" y="89.2">C</text>
<text x="116.2" y="91.7">AN3/A.3</text>
<text x="116.2" y="95.2">A.4</text>
<text x="127" y="91.7">B.3</text>
<text x="127" y="95.2">B.2</text>
<text x="116.2" y="98.8">AN4/A.5</text>
<text x="127" y="98.8">B.1</text>
<text x="116.2" y="102.4">VGND</text>
<text x="116.2" y="106">CLKIN</text>
<text x="127" y="102.4">B.0</text>
<text x="127.6" y="106">V+</text>
<text x="116.2" y="113.2">C.0</text>
<text x="116.2" y="109.6">CLKOUT</text>
<text x="126.4" y="109.6">VGND</text>
<text x="127" y="113.2">C.7</text>
<text x="116.2" y="116.8">C.1</text>
<text x="127" y="116.8">C.6</text>
<text x="39.9" y="125.9">B</text>
<text x="116.2" y="120.4">C.2</text>
<text x="116.2" y="124">C.3</text>
<text x="127" y="120.4">C.5</text>
<text x="127" y="124">C.4</text>
<text x="39.4" y="127.3">B</text>
<text x="234.4" y="126.4">B</text>
<text x="235.4" y="127.3">B</text>
<text x="39.9" y="160.8">A</text>
<text x="234.4" y="161.3">A</text>
<text x="39.4" y="165.5">A</text>
<text x="235.4" y="165.5">A</text>
<text x="62.8" y="183.7">4</text>
<text x="63.1" y="181.9">4</text>
<text x="112.4" y="183.7">3</text>
<text x="113.1" y="181.9">3</text>
<text x="161.9" y="183.7">2</text>
<text x="162.3" y="181.9">2</text>
<text x="211.1" y="181.9">1</text>
<text x="211.4" y="183.7">1</text>
</g>
<g font-size="1.1">
<text x="126.3" y="40.9">+5V</text>
<text x="190.4" y="43.9">Battery trickle charging circuit</text>
<text x="207" y="46">12 volts</text>
<text x="130.6" y="48.4">yel</text>
<text x="151.5" y="51.7">+5V</text>
<text x="161.2" y="53">1</text>
<text x="193.1" y="52.4">200</text>
<text x="198.8" y="48.2">1N4001</text>
<text x="65.5" y="59.7">Boundary</text>
<text x="111.3" y="54.1">+5V</text>
<text x="129.3" y="54.7">220 ohm</text>
<text x="161.2" y="56.6">2</text>
<text x="199.1" y="57.1">1N4001</text>
<text x="65.5" y="60.9">Line Detector</text>
<text x="113.2" y="63.3">10k</text>
<text x="121.6" y="62">2N4401</text>
<text x="134.6" y="63.2">10k</text>
<text x="161.2" y="63.8">4</text>
<text x="161.2" y="60.2">3</text>
<text x="199.1" y="64.3">1N4001</text>
<text x="201.9" y="60.7">390 ohm</text>
<text x="50.3" y="68.7">100k</text>
<text x="57.3" y="68.5">220 ohm</text>
<text x="77.7" y="68.5">220 ohm</text>
<text x="86.5" y="68.7">100k</text>
<text x="161.2" y="71">6</text>
<text x="161.2" y="67.4">5</text>
<text x="188.1" y="71.4">10 ma. for 9V batt.</text>
<text x="199.5" y="67.9">390 ohm</text>
<text x="118.9" y="72.8">PIC 16F870</text>
<text x="188.1" y="72.6">20 ma. for 6V batt.</text>
<text x="63.5" y="79">GRN LED</text>
<text x="70.7" y="79">GRN LED</text>
<text x="103" y="78.1">1k (5)</text>
<text x="109.5" y="79.3">.1uf (5)</text>
<text x="142.5" y="87.8">390 ohm</text>
<text x="159.3" y="89.5">+5V</text>
<text x="212.9" y="88.4">(*to be determined)</text>
<text x="142.5" y="91.9">390 ohm</text>
<text x="200.8" y="93.2">red</text>
<text x="202.9" y="93.9">blu</text>
<text x="205.6" y="93.2">yel</text>
<text x="208" y="93.9">blu</text>
<text x="212.9" y="95.1">IR Level</text>
<text x="223.5" y="92.9">+6V</text>
<text x="75.6" y="99.7">SPKR</text>
<text x="87.6" y="100.5">1k</text>
<text x="139.9" y="96.1">240 ohm</text>
<text x="140.5" y="100.9">YEL START LED</text>
<text x="161.1" y="97.5">10k</text>
<text x="165.5" y="100.3">+5V</text>
<text x="217" y="97.3">2k*</text>
<text x="219.1" y="99.8">CW</text>
<text x="102.9" y="103.3">+5V</text>
<text x="107.4" y="103.3">20 mhz</text>
<text x="108.3" y="104.3">X1</text>
<text x="149.4" y="103.9">+5V</text>
<text x="167.7" y="105.2">1</text>
<text x="169.5" y="103.2">LM7805</text>
<text x="174.5" y="105.2">3</text>
<text x="183" y="102.7">POWER ON/OFF DPDT</text>
<text x="214" y="107">test points</text>
<text x="146.4" y="110.8">22uf</text>
<text x="168.6" y="109.6">22uf</text>
<text x="171.4" y="108" transform="rotate(-90 171.4 108)">2</text>
<text x="178.7" y="110.2">.33uf</text>
<text x="194.9" y="111">9 volts</text>
<text x="201" y="108.6">+</text>
<text x="214" y="108.7">47 Ohm</text>
<text x="154.9" y="117.7">START BUTTON</text>
<text x="173.7" y="115.7">+6V</text>
<text x="194.9" y="115.8">6 volts</text>
<text x="197.2" y="119.6">+</text>
<text x="215.7" y="116.8">IRLED1</text>
<text x="157.4" y="125.5">10k</text>
<text x="159.3" y="122.4">Modulation ON/OFF</text>
<text x="162.1" y="124.5">2N4401</text>
<text x="174.7" y="130.9">1.5k</text>
<text x="180.6" y="129.9">Use NiMH batteries for power</text>
<text x="213" y="127.5">2N4401</text>
<text x="106.5" y="137.5">SN754410</text>
<text x="117.3" y="136.9">+5V</text>
<text x="188.8" y="134.6">NOTE:</text>
<text x="188.8" y="137">Use Panasonic PNA4614M for 56.9 kHz</text>
<text x="101.9" y="141.2">ENA1</text>
<text x="113.8" y="141.2">+5</text>
<text x="160.2" y="138.4">56kc modulate</text>
<text x="172.5" y="140.5">+5V</text>
<text x="188.8" y="138.2">or PNA4602M for 38.0 kHz.</text>
<text x="188.8" y="140.7">Use grounded shield for 56.9 kHz sensors.</text>
<text x="101.9" y="144.8">DIRA1</text>
<text x="101.9" y="148.4">M1A</text>
<text x="112.1" y="144.8">DIRB2</text>
<text x="113.2" y="148.4">M2A</text>
<text x="169.5" y="147.7">22uf</text>
<text x="174.4" y="146.7">100 ohm</text>
<text x="179.7" y="147.7">PNA4614 for 56.9kc</text>
<text x="88.7" y="153.7">Left Motor</text>
<text x="101.9" y="152">COM</text>
<text x="101.9" y="155.6">COM</text>
<text x="113.2" y="152">COM</text>
<text x="113.2" y="155.6">COM</text>
<text x="121.8" y="153.6">Right Motor</text>
<text x="77.7" y="158.9">+6V</text>
<text x="101.9" y="159.2">M1B</text>
<text x="113.2" y="159.2">M2B</text>
<text x="172.5" y="158.5">+5V</text>
<text x="177" y="159.3">Forward Sensors for</text>
<text x="177" y="160.5">Object Detect</text>
<text x="101.9" y="162.7">DIRB1</text>
<text x="101.9" y="166.3">V+M</text>
<text x="112.1" y="162.7">DIRA2</text>
<text x="112.6" y="166.3">ENA2</text>
<text x="169.5" y="165.7">22uf</text>
<text x="174.4" y="164.7">100 ohm</text>
<text x="181.9" y="165.7">PNA4614</text>
<text x="72.1" y="169.5">470uf 16v</text>
</g>
</svg>
